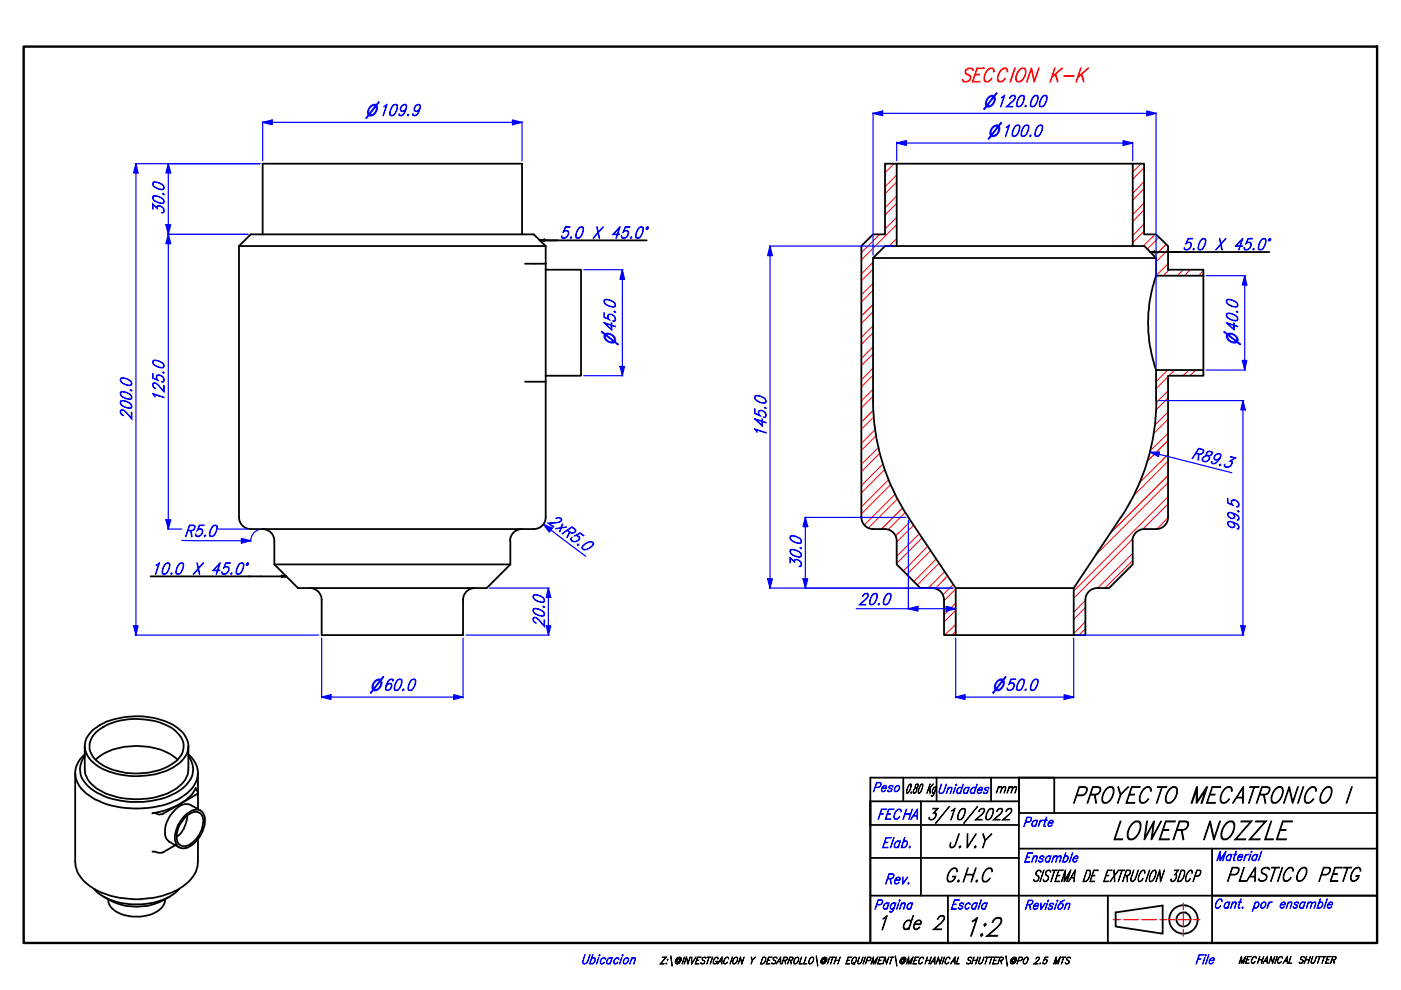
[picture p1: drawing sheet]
<svg xmlns="http://www.w3.org/2000/svg" width="297mm" height="210mm" viewBox="0 0 297 210" stroke-linecap="round" stroke-linejoin="round" font-family="sans-serif">
<!-- layer: Hatch (ISO) -->
<g fill="none" stroke="#f00" stroke-width=".21">
<path d="M188 34.7l-.4 .4M189.5 34.7l-1.9 1.9M190.1 37.1l-2.5 2.5M190.1 38.6l-2.5 2.5M241.9 34.7l-1.7 1.8M242.6 38.5l-2.4 2.5M242.6 40l-2.4 2.5M242.6 35.5l-2.4 2.5M185.1 55.6l-2.5 2.5M185.1 57.1l-2.5 2.5M186.5 49.7l-3.9 3.9M190.1 50.6l-1.6 1.6"/>
<path d="M190.1 46.1l-2.5 2.4M190.1 41.6l-2.5 2.4M190.1 52l-.1 .2M190.1 47.6l-7.5 7.5M190.1 43.1l-2.5 2.5M242.6 47.5l-2.4 2.4M242.6 43l-2.4 2.5M242.6 49l-2.4 2.5M242.6 44.5l-2.4 2.5M244.9 49.7l-2.5 2.5M245.7 50.3l-2.4 2.5M247.3 51.8l-2.6 2.5"/>
<path d="M247.6 52.9l-2.5 2.6M247.6 55.9l-2.5 2.6M247.9 57.2l-1.3 1.3M250.9 57.2l-1.3 1.3M252.3 57.2l-1.2 1.3M255.1 57.4l-1 1.1M185.1 78l-2.5 2.6M185.1 73.5l-2.5 2.5M185.1 69.1l-2.5 2.4M185.1 64.6l-2.5 2.4M185.1 60l-2.5 2.6M185.1 79.5l-2.5 2.5"/>
<path d="M185.1 75l-2.5 2.5M185.1 70.5l-2.5 2.6M185.1 66.1l-2.5 2.5M185.1 61.6l-2.5 2.4M247.6 78.5l-2.5 2.4M247.6 79.9l-2.5 2.5M249 78.5l-1.2 1.2M252.1 78.5l-1.3 1.2M253.6 78.5l-1.3 1.2M185.1 82.5l-2.5 2.5M185.1 84l-2.5 2.5M185.2 86.9l-2.6 2.6"/>
<path d="M185.3 88.4l-2.7 2.6M185.6 91l-3 3M185.8 92.3l-3.2 3.2M186.3 94.8l-3.7 3.7M186.6 96l-4 4M187.2 98.4l-4.6 4.6M187.6 99.5l-5 5M247.6 96.4l-6.1 6.1M247.6 91.9l-3.9 3.8M247.6 87.3l-2.8 2.9M247.6 82.9l-2.5 2.5M247.6 97.8l-7.4 7.5"/>
<path d="M247.6 93.4l-4.3 4.4M247.6 88.9l-3.1 3.1M247.6 84.4l-2.6 2.6M188.4 101.7l-5.8 5.8M188.8 102.7l-6.2 6.2M189.8 104.7l-6.5 6.6M190.3 105.8l-6.2 6.2M191.4 107.7l-4.5 4.5M192 108.6l-3.7 3.7M193.1 110.5l-3.2 3.1M193.7 111.4l-3.6 3.5M194.9 113.1l-4.8 4.9"/>
<path d="M195.5 114l-5.4 5.4M196.7 115.8l-5.2 5.3M197.3 116.7l-5.1 5.1M198.5 118.5l-4.8 4.8M199.1 119.4l-4.6 4.7M240.2 117.3l-7.5 7.4M240.2 118.8l-5.9 5.9M240.2 114.2l-12.6 12.6M247.6 109.8l-2.3 2.4M247.6 105.3l-20 20M247.6 100.8l-12.3 12.3M247.6 106.8l-5.4 5.5"/>
<path d="M247.6 102.3l-15.3 15.3M200.3 121.2l-3.5 3.5M200.9 122.1l-2.7 2.7M202.1 123.9l-2.2 2.2M202.6 132.4l-2.3 2.3M202.6 127.9l-2.4 2.5M202.6 133.9l-.8 .8M202.6 129.4l-2.4 2.5M202.6 124.9l-2.4 2.5M230.1 131.8l-2.5 2.5M230.1 127.3l-2.5 2.5M230.1 133.3l-1.4 1.4"/>
<path d="M230.1 128.8l-2.5 2.5"/>
</g>
<!-- layer: Visible (ISO) -->
<g fill="none" stroke="#000" stroke-width=".38">
<path d="M190.1 34.7h50.1M240.2 34.7h2.4v15h2.5l2.5 2.5v5h7.5v1.3h-10v-3.8l-2.5-2.5h-2.4zM50.7 52.2h65M50.7 52.2l2.4-2.5h60.1l2.5 2.5M50.7 52.2v57.5M55.7 49.7v-15h55v15M111.3 55.9h4.4M115.7 55.9v25h-4.4M115.7 57.2h7.5v22.5h-7.5M115.7 52.2v3.7M185.1 54.7h60M190.1 52.2h50.1"/>
<path d="M245.1 58.5a30 30 0 0 0 0 20M255.1 58.5v20M115.7 80.9v28.8M245.1 84.9v-6.4h10v1.2h-7.5v30M245.2 84.9a44.7 44.7 0 0 1-7.5 24.8M50.7 109.7a2.51 2.51 0 0 0 2.5 2.5h60a2.51 2.51 0 0 0 2.5-2.5M55.7 112.2a2.51 2.51 0 0 1 2.5 2.5v5l5 5h40l5-5M58.2 119.7h50M108.2 114.7v5M110.6 112.2a2.51 2.51 0 0 0-2.5 2.5M182.6 109.7a2.51 2.51 0 0 0 2.5 2.5M185.1 112.2h2.5a2.51 2.51 0 0 1 2.5 2.5v5l5 5h2.5"/>
<path d="M192.6 109.7l10 15v10h-2.4v-7.5M192.6 109.7a44.7 44.7 0 0 1-7.5-24.8v-30.2l2.5-2.5h2.5v-17.5h-2.5v15h-2.5l-2.5 2.5v57.5M237.6 109.7l-10 15v10h2.5v-7.5M240.2 114.7v5l-5.1 5h-2.5M242.6 112.2a2.51 2.51 0 0 0-2.5 2.5M242.6 112.2h2.5M247.7 109.7a2.51 2.51 0 0 1-2.6 2.5M65.7 124.7a2.51 2.51 0 0 1 2.5 2.5M68.2 127.2v7.5h30v-7.5M100.7 124.7a2.51 2.51 0 0 0-2.5 2.5M197.6 124.7a2.51 2.51 0 0 1 2.6 2.5M202.6 124.7h25"/>
<path d="M202.6 134.7h25M232.6 124.7a2.51 2.51 0 0 0-2.5 2.5M18 159.9a5 5 0 0 0 .2 8.3 17.4 17.4 0 0 0 12.3 3.2 14.6 14.6 0 0 0 10.2-4.2 4.9 4.9 0 0 0-.8-7.3M18 158.2v4.9a5.7 5.7 0 0 0 3.7 4.8 17.1 17.1 0 0 0 15.2-.4 5.4 5.4 0 0 0 3-4.4v-4.9M19.5 155a15 15 0 0 1 12-2.9 11.3 11.3 0 0 1 7.6 3.6 4.2 4.2 0 0 1-1.2 6.2 15.3 15.3 0 0 1-11.5 2.5 11.3 11.3 0 0 1-7.5-3.7 4.1 4.1 0 0 1 .6-5.7zM20.3 155.4a13.4 13.4 0 0 1 11.4-2.7 9.6 9.6 0 0 1 6.7 3.7 4.1 4.1 0 0 1-2.1 5.7 15 15 0 0 1-15.4-.5 3.9 3.9 0 0 1-.6-6.2zM15.9 163.9v18.8a7.2 7.2 0 0 0 4.1 5.8 19.3 19.3 0 0 0 18.8-.6 6.7 6.7 0 0 0 3.2-5.2v-4.8M18 160.3a4.6 4.6 0 0 0 .8 6.5 16.2 16.2 0 0 0 12.6 3.1 13.2 13.2 0 0 0 8.2-3.6 4.5 4.5 0 0 0 .3-6M20.3 161.1a12.4 12.4 0 0 1 8.7-2.9 12.4 12.4 0 0 1 8.7 2.9M32.3 172.4a13.5 13.5 0 0 0 8.6-4.2l.6-1.1v.1a.95 .95 0 0 1 .3 1.1l-7.2 4.2a1.67 1.67 0 0 1-1.8-.1zM37.2 179.2l-2.6 1.5a2.86 2.86 0 0 1-2-.1h-.3M39.1 173.5a2.85 2.85 0 0 1 3-1.3 2.1 2.1 0 0 1 .9 2.8 5.6 5.6 0 0 1-3.7 4.4 1.72 1.72 0 0 1-1.8-2.1 5.9 5.9 0 0 1 1.6-3.8z"/>
<path d="M39.4 172.7a2.64 2.64 0 0 1 3.4-.6 4.2 4.2 0 0 1 0 4.5 5.6 5.6 0 0 1-3.7 3.3 1.74 1.74 0 0 1-2-1.8 7.3 7.3 0 0 1 2.3-5.4zM39.8 172.9a6 6 0 0 1-2.3 4.5M42 163.9v4M42 168v3.5M42.5 171.9l-2.1-1.2a2.92 2.92 0 0 0-3.4 1.2 5.9 5.9 0 0 0-1.8 5.7l.7 .9 2.1 1.2M19.9 188.4a10.7 10.7 0 0 0 7.3 3.3 13.4 13.4 0 0 0 10.4-2.8l.4-.5M21.9 190.1a12.6 12.6 0 0 0 14.1 0M23 190.7a3.4 3.4 0 0 0 2.8 3.1 8.7 8.7 0 0 0 8.2-1.1l.8-1 .2-1"/>
</g>
<!-- layer: Border (ISO) -->
<path d="M5 9.9h287v190h-287z" fill="none" stroke="#000" stroke-width=".51"/>
<!-- layer: Title (ISO) -->
<g fill="none" stroke="#000" stroke-width=".38">
<path d="M184.5 169.9v5h31.5M184.5 164.9h107.5v35h-107.5zM184.5 169.9h31.5M184.5 169.9v30M191.5 164.9v5M195.3 169.9v20M198.6 164.9v5M210.1 164.9v5M216 164.9h7.5v7.5M216 164.9v7.5h76M216 164.9v35M216 179.9h76"/>
<path d="M257 179.9v20M184.5 181.9h31.5M184.5 189.9h107.5M201 189.9v10M234.9 189.9v10M236.5 193.5l10-1.5v6l-10-1.6zM251.3 192h.2M251.3 193.5h.2"/>
<circle cx="250.9" cy="194.9" r="3"/>
<circle cx="250.9" cy="194.9" r="1.49"/>
</g>
<path d="M236 195h1.6M238.3 195h3.1M242.1 195h3.1M245.9 195h1.5M247.8 195h1.3M249.8 195h2.6M250.9 191.5v1.4M250.9 193.6v2.8M250.9 197.1v1.4M253 195h1.4" fill="none" stroke="#f00" stroke-width=".25"/>
<!-- layer: Dimension (ISO) -->
<path d="M96.2 147.8h2" fill="none" stroke="#00f" stroke-width=".25"/>
<path d="M96.2 147.3l2 .5-2 .5z" fill="#00f"/>
<path d="M68.2 147.8h2M96.2 147.3l2 .5-2 .5z" fill="none" stroke="#00f" stroke-width=".25"/>
<path d="M68.2 147.8l2-.5v1z" fill="#00f"/>
<path d="M28.8 34.7v2M68.2 135.3v12.7M98.2 135.3v12.7M68.2 147.8l2-.5v1zM70.2 147.8h26" fill="none" stroke="#00f" stroke-width=".25"/>
<path d="M28.8 34.7l.5 2h-1z" fill="#00f"/>
<path d="M28.8 34.7l.5 2h-1zM28.8 132.7v2" fill="none" stroke="#00f" stroke-width=".25"/>
<path d="M28.3 132.7h1l-.5 2z" fill="#00f"/>
<path d="M28.6 34.7h26.5M28.8 36.7v96M35.7 34.7v2M28.3 132.7h1l-.5 2zM28.6 134.7h39" fill="none" stroke="#00f" stroke-width=".25"/>
<path d="M35.7 34.7l.5 2h-1z" fill="#00f"/>
<path d="M35.7 34.7l.5 2h-1zM35.7 47.7v2" fill="none" stroke="#00f" stroke-width=".25"/>
<path d="M35.2 47.7h1l-.5 2z" fill="#00f"/>
<path d="M35.5 34.7h19.6M35.7 36.7v11M35.2 47.7h1l-.5 2zM35.5 49.7h17.1M35.7 49.7v2" fill="none" stroke="#00f" stroke-width=".25"/>
<path d="M35.7 49.7l.5 2h-1z" fill="#00f"/>
<path d="M35.7 49.7l.5 2h-1zM35.7 110.2v2" fill="none" stroke="#00f" stroke-width=".25"/>
<path d="M35.2 110.2h1l-.5 2z" fill="#00f"/>
<path d="M108.6 25.9h2.1M35.5 49.7h17.1M35.7 51.7v58.5M35.2 110.2h1l-.5 2zM35.5 112.2h3M46.2 112.2h6.4" fill="none" stroke="#00f" stroke-width=".25"/>
<path d="M108.6 25.4l2.1 .5-2.1 .6z" fill="#00f"/>
<path d="M55.7 25.9h2M108.6 25.4l2.1 .5-2.1 .6z" fill="none" stroke="#00f" stroke-width=".25"/>
<path d="M55.7 25.9l2-.5v1.1z" fill="#00f"/>
<path d="M55.7 25.9l2-.5v1.1zM55.7 25.8v8.3M57.7 25.9h50.9M110.7 25.8v8.3M115.2 111.2l1.6 1.2" fill="none" stroke="#00f" stroke-width=".25"/>
<!-- layer: Symbol (ISO) -->
<path d="M114.4 51l1-.2v.3zM114.4 51h22.7M115.7 51h2.5" fill="none" stroke="#000" stroke-width=".38"/>
<path d="M114.4 51l1-.2v.3z" fill="#000"/>
<!-- layer: Dimension (ISO) -->
<path d="M115.2 111.2l1.9 .8-.6 .8z" fill="#00f"/>
<path d="M115.2 111.2l1.9 .8-.6 .8zM116.8 112.4l7.4 5.6M116.3 132.7v2" fill="none" stroke="#00f" stroke-width=".25"/>
<path d="M115.8 132.7h1l-.5 2z" fill="#00f"/>
<path d="M115.8 132.7h1l-.5 2zM116.3 124.7v2" fill="none" stroke="#00f" stroke-width=".25"/>
<path d="M116.3 124.7l.5 2h-1z" fill="#00f"/>
<path d="M51.2 114.7h1.9M98.8 134.7h17.7M103.8 124.7h12.7M116.3 124.7l.5 2h-1zM116.3 126.7v6" fill="none" stroke="#00f" stroke-width=".25"/>
<!-- layer: Symbol (ISO) -->
<path d="M31.9 122.2h28.8M59.7 122l1 .2-1 .1z" fill="none" stroke="#000" stroke-width=".38"/>
<path d="M59.7 122l1 .2-1 .1z" fill="#000"/>
<circle cx="52.8" cy="122.2" r=".19" fill="#000"/>
<!-- layer: Dimension (ISO) -->
<path d="M51.2 114.1l1.9 .6-1.9 .5z" fill="#00f"/>
<path d="M132 57.2v2M38.5 114.6l12.7 .1M51.2 114.1l1.9 .6-1.9 .5zM55.1 112.2a2.51 2.51 0 0 0-1.9 2.6" fill="none" stroke="#00f" stroke-width=".25"/>
<path d="M132 57.2l.4 2h-1z" fill="#00f"/>
<path d="M132 57.2l.4 2h-1zM132 77.7v2" fill="none" stroke="#00f" stroke-width=".25"/>
<path d="M131.4 77.7h1l-.4 2z" fill="#00f"/>
<path d="M190.1 30.3h2.1M123.8 57.2h8.3M132 59.2v18.5M123.8 79.7h8.3M131.4 77.7h1l-.4 2z" fill="none" stroke="#00f" stroke-width=".25"/>
<path d="M190.1 30.3l2.1-.5v1z" fill="#00f"/>
<path d="M190.1 30.3l2.1-.5v1zM238.1 30.3h2.1" fill="none" stroke="#00f" stroke-width=".25"/>
<path d="M238.1 29.8l2.1 .5-2.1 .5z" fill="#00f"/>
<path d="M185.1 24h2M190.1 30.1v4M192.2 30.3h45.9M238.1 29.8l2.1 .5-2.1 .5zM240.2 30.1v4" fill="none" stroke="#00f" stroke-width=".25"/>
<path d="M185.1 24l2-.5v1z" fill="#00f"/>
<path d="M185.1 24l2-.5v1zM243.1 24h2" fill="none" stroke="#00f" stroke-width=".25"/>
<path d="M243.1 23.5l2 .5-2 .5z" fill="#00f"/>
<path d="M185.1 23.9v30.2M187.1 24h56M243.1 23.5l2 .5-2 .5zM245.1 23.9v53.9M263.9 58.5v1.9" fill="none" stroke="#00f" stroke-width=".25"/>
<path d="M263.9 58.5l.5 1.9h-1z" fill="#00f"/>
<path d="M263.9 58.5l.5 1.9h-1zM263.9 76.4v2.1" fill="none" stroke="#00f" stroke-width=".25"/>
<path d="M263.4 76.4h1l-.5 2.1z" fill="#00f"/>
<path d="M255.7 58.5h8.3M255.7 78.5h8.3M263.4 76.4h1l-.5 2.1zM263.9 60.4v16M225.6 147.8h2" fill="none" stroke="#00f" stroke-width=".25"/>
<path d="M225.6 147.3l2 .5-2 .5z" fill="#00f"/>
<path d="M202.6 147.8h2M225.6 147.3l2 .5-2 .5z" fill="none" stroke="#00f" stroke-width=".25"/>
<path d="M202.6 147.8l2-.5v1z" fill="#00f"/>
<path d="M170.8 122.7v2M202.6 135.3v12.7M227.6 135.3v12.7M202.6 147.8l2-.5v1zM204.6 147.8h21" fill="none" stroke="#00f" stroke-width=".25"/>
<path d="M170.2 122.7h1.1l-.5 2z" fill="#00f"/>
<path d="M170.8 109.7v2M170.2 122.7h1.1l-.5 2z" fill="none" stroke="#00f" stroke-width=".25"/>
<path d="M170.8 109.7l.5 2h-1.1z" fill="#00f"/>
<path d="M170.6 109.7h21.4M170.8 109.7l.5 2h-1.1zM170.8 111.7v11M170.6 124.7h31.5M192.6 129.1h2" fill="none" stroke="#00f" stroke-width=".25"/>
<path d="M192.6 129.1l2-.5v1z" fill="#00f"/>
<path d="M192.6 129.1l2-.5v1zM200.6 129.1h2" fill="none" stroke="#00f" stroke-width=".25"/>
<path d="M200.6 128.6l2 .5-2 .5z" fill="#00f"/>
<path d="M263.5 84.9v2M192.6 110.3v18.9M181.5 129.1h11.1M194.6 129.1h6M200.6 128.6l2 .5-2 .5z" fill="none" stroke="#00f" stroke-width=".25"/>
<path d="M263.5 84.9l.5 2h-.9z" fill="#00f"/>
<path d="M263.5 84.9l.5 2h-.9zM263.5 132.7v2" fill="none" stroke="#00f" stroke-width=".25"/>
<path d="M263.1 132.7h.9l-.5 2z" fill="#00f"/>
<path d="M243.8 95.9l1.9 .4M245.7 84.9h18M263.5 86.9v45.8M228.2 134.7h35.5M263.1 132.7h.9l-.5 2z" fill="none" stroke="#00f" stroke-width=".25"/>
<path d="M243.8 95.9h2l-.2 .9z" fill="#00f"/>
<path d="M163.3 52.2v2M243.8 95.9h2l-.2 .9zM245.7 96.3l15.5 3.9" fill="none" stroke="#00f" stroke-width=".25"/>
<path d="M163.3 52.2l.5 2h-1z" fill="#00f"/>
<path d="M163.3 52.2l.5 2h-1zM163.3 122.7v2" fill="none" stroke="#00f" stroke-width=".25"/>
<path d="M162.8 122.7h1l-.5 2z" fill="#00f"/>
<path d="M163.1 52.2h26.4M163.3 54.2v68.5M162.8 122.7h1l-.5 2zM163.1 124.7h39" fill="none" stroke="#00f" stroke-width=".25"/>
<!-- layer: Symbol (ISO) -->
<path d="M243.9 53.4l1-.1v.3zM243.9 53.4h6.3M247.7 53.4h21.4" fill="none" stroke="#000" stroke-width=".38"/>
<path d="M243.9 53.4l1-.1v.3z" fill="#000"/>
<g font-size="5.6">
<text x="235.6" y="178">LOWER NOZZLE</text>
<text x="204.2" y="198.5">1:2</text>
</g>
<text font-size="5" x="227.1" y="170.3">PROYECTO MECATRONICO I</text>
<text font-size="4.2" fill="#f00" x="203.5" y="17.4">SECCION K-K</text>
<g font-size="4.2">
<text x="201" y="179.7">J.V.Y</text>
<text x="200.2" y="187">G.H.C</text>
<text x="259.8" y="186.9">PLASTICO PETG</text>
<text x="185.8" y="197.1">1 de 2</text>
</g>
<g font-size="3.5" fill="#00f">
<text x="34.8" y="45.6" transform="rotate(-90 34.8 45.6)">30.0</text>
<text x="118.6" y="50.5">5.0 X 45.0°</text>
<text x="250.6" y="53">5.0 X 45.0°</text>
<text x="27.9" y="89.1" transform="rotate(-90 27.9 89.1)">200.0</text>
<text x="34.8" y="85.3" transform="rotate(-90 34.8 85.3)">125.0</text>
<text x="162.4" y="92.8" transform="rotate(-90 162.4 92.8)">145.0</text>
<text x="252.4" y="97.1" transform="rotate(14 252.4 97.1)">R89.3</text>
<text x="39" y="113.8">R5.0</text>
<text x="116" y="110.8" transform="rotate(37 116 110.8)">2xR5.0</text>
<text x="262.7" y="112.7" transform="rotate(-90 262.7 112.7)">99.5</text>
<text x="31.9" y="121.8">10.0 X 45.0°</text>
<text x="169.9" y="120.6" transform="rotate(-90 169.9 120.6)">30.0</text>
<text x="181.9" y="128.2">20.0</text>
<text x="115.4" y="133.1" transform="rotate(-90 115.4 133.1)">20.0</text>
</g>
<g font-size="3.5">
<text x="196.5" y="173.8">3/10/2022</text>
<text x="218.8" y="186.9">SISTEMA DE EXTRUCION 3DCP</text>
</g>
<g font-size="3.4" fill="#00f">
<text x="208.5" y="22.6">⌀120.00</text>
<text x="77.5" y="24.5">⌀109.9</text>
<text x="209.4" y="28.9">⌀100.0</text>
<text x="130.5" y="73.2" transform="rotate(-90 130.5 73.2)">⌀45.0</text>
<text x="262.4" y="73.2" transform="rotate(-90 262.4 73.2)">⌀40.0</text>
<text x="78.4" y="146.4">⌀60.0</text>
<text x="210.4" y="146.4">⌀50.0</text>
</g>
<g font-size="3.1" fill="#00f">
<text x="185.9" y="173.7">FECHA</text>
<text x="186.8" y="179.7">Elab.</text>
<text x="187.5" y="187.4">Rev.</text>
</g>
<g font-size="2.8" fill="#00f">
<text x="184.9" y="167.9">Peso</text>
<text x="198.6" y="168.2">Unidades</text>
<text x="216.8" y="175.2">Parte</text>
<text x="217" y="182.8">Ensamble</text>
<text x="257.7" y="182.5">Material</text>
<text x="185.2" y="192.8">Pagina</text>
<text x="201.4" y="192.8">Escala</text>
<text x="217.1" y="192.8">Revisión</text>
<text x="257.2" y="192.6">Cant. por ensamble</text>
<text x="123.1" y="204.4">Ubicacion</text>
<text x="253.3" y="204.4">File</text>
</g>
<g font-size="2.8">
<text x="191.9" y="168.2">0.80 Kg</text>
<text x="210.9" y="168.1">mm</text>
</g>
<g font-size="2.1">
<text x="139.8" y="204.4">Z:\@INVESTIGACION Y DESARROLLO\@ITH EQUIPMENT\@MECHANICAL SHUTTER\@PO 2.5 MTS</text>
<text x="262.5" y="204.3">MECHANICAL SHUTTER</text>
</g>
</svg>
